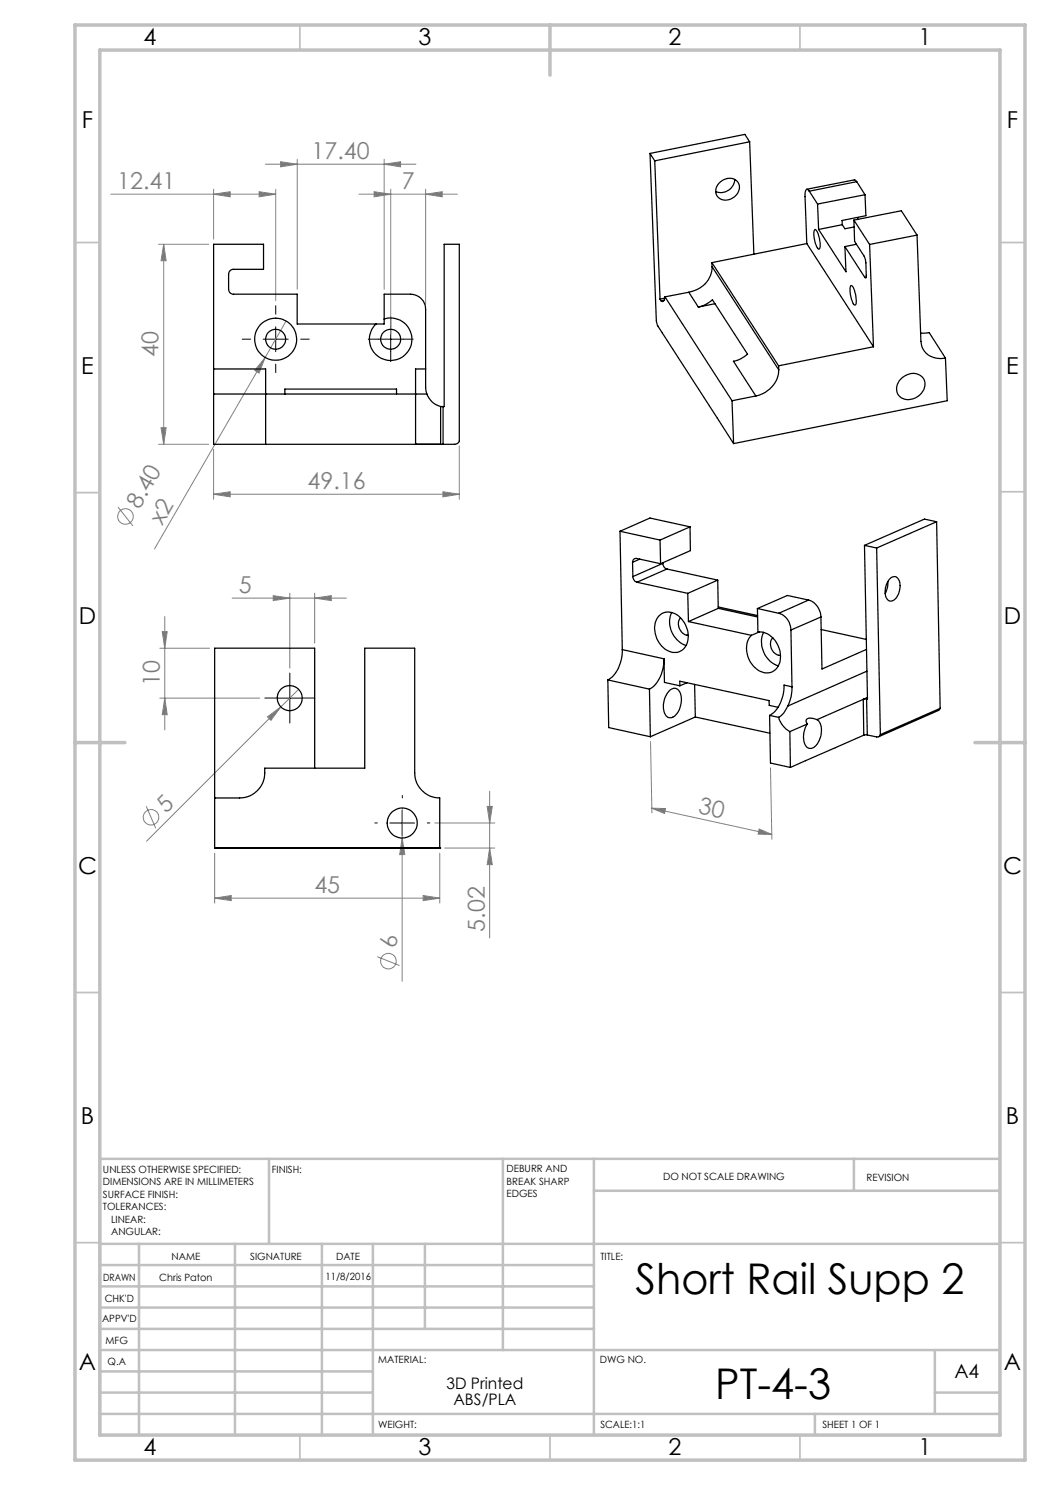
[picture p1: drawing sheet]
<svg xmlns="http://www.w3.org/2000/svg" width="210mm" height="297mm" viewBox="0 0 210 297" stroke-linecap="round" stroke-linejoin="round" font-family="sans-serif">
<g fill="none" stroke="#808080" stroke-width=".2">
<path d="M22.2 38.8h32.9M42.7 38.8l3.3-.5v1.1zM42.7 37.8v10M51.8 38.3l3.3 .5-3.3 .6zM53.1 32.8h30.1M55.1 37.8v22.3M56.1 32.3l3.3 .5-3.3 .6zM59.4 31.9v26M71.8 38.8h19.7M74.8 38.3l3.3 .5-3.3 .6zM76.8 32.8l3.3-.5v1.1zM76.8 31.9v26"/>
<path d="M78.1 37.8v29M85.1 38.8l3.3-.5v1.1zM85.1 37.8v23.1M31.7 48.9h10M32.7 48.9l.5 3.2h-1zM32.7 48.9v40M53 71.5l-1.2 3.1-.9-.5zM53 71.5l-22.1 38.3M57.2 64.2l-4.2 7.3M31.7 88.9h10M32.2 85.5h1l-.5 3.4zM42.7 98.8l3.3-.4v1z"/>
<path d="M42.7 89.8v10.1M42.7 98.8h49.2M88.6 98.4l3.3 .4-3.3 .6zM91.9 89.2v10.7M23.6 101.4l3 3.8M46.4 119.6h22.9M54.6 119.1l3.4 .5-3.4 .5zM58 118.6v15M62.9 119.6l3.4-.5v1zM62.9 118.6v10M32 129.6h9.9M32 139.6h19.9"/>
<path d="M32.5 126.3h.9l-.5 3.3zM32.9 123.3v22.7M32.9 139.6l.5 3.3h-.9zM59.7 137.9l-3.5 3.5M53.5 143.4l2.7-2-2 2.7zM56.2 141.4l-26.9 26.8M97.9 158.3v29.3M130.1 148.3l.3 14.3M154.1 153.6l.3 14.2M29.2 161.3l2 4.4M42.9 179.6l3.3-.5v1zM42.9 170.6v10"/>
<path d="M42.9 179.6h45M80.4 167.6l.6 3.3h-1.1zM80.4 161.6v34.6M84.6 179.1l3.3 .5-3.3 .5zM87 164.6h12M87.9 170.6v10M88.9 169.6h10.1M97.4 161.3h1.1l-.6 3.3zM97.9 169.6l.6 3.3h-1.1zM130.4 161.6l24 5.3M130.4 161.6l2.7 .1-.2 1zM151.8 165.8l2.6 1.1-2.8-.1z"/>
<path d="M75.5 191.3l4.4 1.8"/>
<circle cx="25.1" cy="103.3" r="1.56"/>
<circle cx="30.2" cy="163.5" r="1.56"/>
<circle cx="77.7" cy="192.2" r="1.55"/>
</g>
<g fill="none" stroke="#000" stroke-width=".2" stroke-dasharray="15.2 1.3 1.3 1.3">
<path d="M50.1 67.8h-1.7M55.1 72.8v1.7M55.1 62.8v-1.7M60.1 67.8h1.7M75.6 67.8h-2M78.1 70.3v2M78.1 65.3v-2M80.6 67.8h2M55.5 139.6h-2.5M58 137.1v-2.5M60.5 139.6h2.5M58 142.1v2.5"/>
<path d="M80.5 159.6v-.5M75.5 164.6h-.5M80.5 169.6v.5M85.5 164.6h.5"/>
</g>
<path d="M52.6 67.8h5M55.1 65.4v4.9M75.6 67.8h5M78.1 65.4v4.9M55.5 139.6h4.9M58 137.1v5M78 164.6h4.9M80.4 162.1v5" fill="none" stroke="#000" stroke-width=".2"/>
<g fill="none" stroke="#c0c0c0" stroke-width=".35">
<path d="M60 5v5M160 5v5M15 48.5h5M200 48.5h5M15 98.5h5M200 98.4h5M15 198.5h5M200 198.5h5M15 248.5h5M200 248.5h5M60 287v5M110 287v5"/>
<path d="M160 287v5"/>
</g>
<g fill="none" stroke="#c0c0c0" stroke-width=".5">
<path d="M53.8 231.8v17M100.6 231.8v38.2M118.8 231.8v55.2M118.8 238.2h81.2M170.8 231.8v6.4M200 231.8h-180v55.2M20 248.8h180M20 257.3h98.8M20 253h98.8M27.8 248.8v38.2M47 248.8v38.2M64.4 248.8v38.2"/>
<path d="M74.6 248.8v38.2M85 248.8v17M20 265.8h98.8M20 261.5h98.8M20 278.5h54.6M20 274.3h54.6M20 270h180M187 278.5h13M187 270v12.8M20 282.8h180M163 282.8v4.2"/>
</g>
<path d="M15 5h190v287h-190zM20 10h180v277h-180zM110 5v10M15 148.5h10M195 148.5h10" fill="none" stroke="#c0c0c0" stroke-width=".7"/>
<g fill="#808080">
<path d="M53.5 143.4l2.7-2-2 2.7z"/>
<path d="M53 71.5l-1.2 3.1-.9-.5z"/>
<path d="M80.4 167.6l.6 3.3h-1.1z"/>
<path d="M84.6 179.1l3.3 .5-3.3 .5zM42.9 179.6l3.3-.5v1z"/>
<path d="M42.7 98.8l3.3-.4v1zM88.6 98.4l3.3 .4-3.3 .6zM42.7 38.8l3.3-.5v1.1zM51.8 38.3l3.3 .5-3.3 .6z"/>
<path d="M56.1 32.3l3.3 .5-3.3 .6zM76.8 32.8l3.3-.5v1.1z"/>
<path d="M85.1 38.8l3.3-.5v1.1zM74.8 38.3l3.3 .5-3.3 .6z"/>
<path d="M32.7 48.9l.5 3.2h-1zM32.2 85.5h1l-.5 3.4z"/>
<path d="M97.4 161.3h1.1l-.6 3.3zM97.9 169.6l.6 3.3h-1.1zM32.5 126.3h.9l-.5 3.3zM32.9 139.6l.5 3.3h-.9z"/>
<path d="M130.4 161.6l2.7 .1-.2 1zM151.8 165.8l2.6 1.1-2.8-.1z"/>
<path d="M54.6 119.1l3.4 .5-3.4 .5zM62.9 119.6l3.4-.5v1z"/>
</g>
<g fill="none" stroke="#000" stroke-width=".25">
<path d="M130 30.7l1.3 33.5 .1 .7 15.3 23.8M130 30.7l1 1.5M131 32.2l1 27.6M143.9 36.6a2.3 2.3 0 0 1 4 .5 2.7 2.7 0 0 1-1.4 2.5 2.7 2.7 0 0 1-2.8-.1 2.06 2.06 0 0 1 .2-2.9zM146.9 35.9a2.75 2.75 0 0 1-3.7 2.4M149.9 28.4l-18.9 3.8M149.9 28.4l.9 22.4M149.9 28.4l-.9-1.5-19 3.8M161.9 38.2a.42 .42 0 0 0-.6-.3 .42 .42 0 0 0-.3 .5l.4 10.3M161.9 38.2l1.6 2.6M171.3 36.3l-.4-.3-9.5 1.8M171.3 36.3l-9.4 1.9"/>
<path d="M171.3 36.3l1.7 2.6M173 38.9l-9.5 1.9M173 38.9l.2 4.2-4.8 1 .1 .8M132 59.8l.2 .4M133 59.6l-1 .2M133 59.4l-.3 .8-.2 .1-.3-.1M133 59.4l13.4 20.7M137.8 58.5l1.9 2.9M137.8 58.5l-4.8 .9M142.4 52.5l13.3 20.7M142.4 52.5v.8M142.4 53.3a5.2 5.2 0 0 1-4.6 5.2"/>
<path d="M142.4 53.3l13.4 20.7M161.4 48.7l13.3 20.7M161.4 48.7l-19 3.8M162.9 46l.1-.1a1.3 1.3 0 0 1 .7 1.2l.2 .7a2.05 2.05 0 0 1-.1 2 4.7 4.7 0 0 1-.9-3.8zM163.5 40.8l.2 5.1M163.7 45.9l5.5 8.5-.2-5.1M168.5 44.9l-4.8 1M168.5 44.9l.5 .9 1.8-.4M169 49.3l4 6.2M170.1 57.2l.1-.1a1.42 1.42 0 0 1 .8 1.5l.1 .3a2.34 2.34 0 0 1-.1 2.1 4.1 4.1 0 0 1-1-3zM170.8 44l.1 4.3 1.9 2.9 .3 .8 .1 3.4v.2l-.2-.1M170.8 44l3.1 4.9"/>
<path d="M170.8 44l9.5-1.8 3.1 4.8M171.3 48.9l-2.3 .4M171.6 43.5v.4M173.2 55.4l-.2 .1M173.9 48.9l.8 20.5M183.4 47l.8 21.3a3.8 3.8 0 0 0 4.9 3.3M183.4 47l-9.5 1.9M42.7 73.8v5M42.7 73.8h10.4v15.1M42.7 73.8v-24.9h10v5h-6a.96 .96 0 0 0-1 1v3a.96 .96 0 0 0 1 .9h12.7v6h17.4v-6h5.3a3 3 0 0 1 3 3v12M42.7 78.8v10.1h45.4M42.7 78.8h42.7"/>
<path d="M57 78.8v-1h22.3v1M76.8 63.8a4.3 4.3 0 0 1 5.6 4.3 4.3 4.3 0 0 1-6.1 3.6 4.3 4.3 0 0 1-1.1-6.9M85.1 73.8v3.6l.3 1.4M85.1 73.8h-2v15.1M85.4 78.8a4 4 0 0 0 2.7 2.5M132.9 60l-.7 .2M139.7 61.4a6.2 6.2 0 0 0 2.8-1.4l7 10.8a5.7 5.7 0 0 1-2.8 1.4l4.5 7M143 60.7l-3.3 .7M151.2 79.2l-4.8 .9M155.7 73.2l.1 .8M155.8 74a5.6 5.6 0 0 1-4.6 5.2M174.7 69.4l-19 3.8"/>
<path d="M180.1 75.9a2.9 2.9 0 0 1 4.7 0 3.2 3.2 0 0 1-1.2 3.4 3.2 3.2 0 0 1-3.6 0 2.41 2.41 0 0 1 .1-3.4zM184.1 66.6l1.7-.1 3.3 5.1M189.1 71.6l.3 8.5-42.7 8.6M83.1 88.9h.1M88.1 81.3h.5M88.1 88.9h.5M88.1 81.3v7.6M88.6 81.3h.2v-32.4h3.1v39.3a.94 .94 0 0 1-1 .7h-2.3M88.6 81.3v7.6M146.4 80.1l.3 8.6M124 106.3l8 1.7M124 106.3l.5 23.6"/>
<path d="M126.5 112.5a.73 .73 0 0 1 .8-.8l4.8 1M126.5 112.5l.1 2.8M126.6 115.3a1.25 1.25 0 0 0 .8 1.1M127.4 116.4l10.1 2.3M128 111.8l-1.5 .7M132 108l.1 4.7M132.6 112.7a1.15 1.15 0 0 0 .8 1.1M132.6 112.7l-6 2.6M132.6 112.5v.2M133.4 113.8l-6 2.6M133.4 113.8l10.1 2.2M137.5 118.7l.2 5.6"/>
<path d="M138 105.4l-6 2.6M138 105.4l-8-1.8-6 2.7M138 105.4l.1 4.7-6 2.6M143.5 116l-6 2.7M143.5 116l.2 5.7M172.9 109.1l2.4 .5M172.9 109.1l.6 30.7h-.2M175.3 109.6l.8 37.3M177.6 116.3a3.9 3.9 0 0 1-.6 2.4M178 115.7a1.1 1.1 0 0 1 1.2-.3 1.1 1.1 0 0 1 .8 1 3.3 3.3 0 0 1-1.7 3.8 1.57 1.57 0 0 1-1.3-2 3.9 3.9 0 0 1 1-2.5zM187.3 104.3l-2.4-.5-12 5.3M187.3 104.3l-12 5.3"/>
<path d="M187.3 104.3l.7 37.4M121.6 136l.1 9.5 8.4 1.9M121.6 136l8.3 1.8M124.5 129.9a6.8 6.8 0 0 1-2.9 6.1M124.5 129.9l8.3 1.9M129.9 137.8l.2 9.6M131.8 123.2a3.2 3.2 0 0 1 4.8 1 4.4 4.4 0 0 1 0 5.7 3 3 0 0 1-4.2-.6 4.9 4.9 0 0 1-.8-5.9zM132.8 131.8a6.8 6.8 0 0 1-2.9 6M132.8 131.8l.1 4.7 3.1 .7M134.1 138a1.29 1.29 0 0 1 1.3-.2 1.29 1.29 0 0 1 .8 1.2 4.2 4.2 0 0 1-1.7 4.4 1.36 1.36 0 0 1-1.7-1.4 4.5 4.5 0 0 1 1.3-4zM134.3 122.5a4.9 4.9 0 0 0 2.9 6.6M136 137.2v-1l17.8 3.9v1l1.8 .4"/>
<path d="M136.1 123.6a2.23 2.23 0 0 0 1.6 3.5M137.4 136.6l-1.4 .6M137.7 124.3l12.6 2.8M138.9 136.9l.2 6.5M143.7 121.7l-6 2.6M143.7 121.7l7.8 1.7M143.7 121.4l7.8 1.7M151.5 121.7l.1 4.7a4.1 4.1 0 0 1 4.2 3.1 3.8 3.8 0 0 1-1.3 4.8 3.6 3.6 0 0 1-4.5-1.9 4.5 4.5 0 0 1 .3-5.3M151.5 121.7l4.3 1M151.8 126.4l-1.5 .7M152.7 126.5a5.1 5.1 0 0 0 3 6.7M154.6 127.6a2.22 2.22 0 0 0 1.5 3.5"/>
<path d="M155.8 122.7a3.4 3.4 0 0 1 2.4 3.3M158.2 126l.2 11.4M158.4 137.4a7.8 7.8 0 0 1-.8 3.8M158.4 137.4l-1.6-.4a6.8 6.8 0 0 1-2.9 6.1M161.7 120a3.6 3.6 0 0 1 2.5 3.4M161.7 120l-5.9 2.7M161.7 120l-4.2-.9-6 2.6M164.2 123.4l-6 2.6M164.2 123.4l.2 10.4 8.9-3.9M164.2 125.9l9 2M172.6 139.9l-9.2 4M172.6 139.9l.2 7.1"/>
<path d="M173.3 139.8l-.7 .1M173.3 139.8l.2 7.2M173.4 134.2l-15.8 7M173.5 139.5l-.9 .4M42.9 159.6h5a5.2 5.2 0 0 0 5.1-6h20v-24h9.9v25a5 5 0 0 0 5 5v10M62.9 153.6v-24h-20v40M139.1 143.4l14.9 3.2M139.1 143.4l-9 4M153.9 143.1l1.8 .4M153.9 143.1l.2 9.5 4 .9M155.7 143.5a4.8 4.8 0 0 0 2.3 2.8M157.6 141.2l-.4 .6a3.6 3.6 0 0 1-1.5 1.7"/>
<path d="M158 146.3l.1 7.2M161.5 144.8l-3.5 1.5M163.4 143.9a2.25 2.25 0 0 0-2.1 0l-.1 .4 .3 .5M163.4 143.9a3.2 3.2 0 0 1 .6 3.8 2.33 2.33 0 0 1-2.2 2 2.42 2.42 0 0 1-1.1-2.7l.3-1.2 .5-1M172.8 147l-14.7 6.5M173.5 147h-.7M176.1 146.9a.61 .61 0 0 1-.8 .5l-1.8-.4M188 141.7l-.3 .4-12 5.3M188 141.7l-11.9 5.2M42.9 169.6h.1M42.9 169.6h45M53 169.6h.1"/>
<path d="M73 169.6h.1M82.9 169.6h.1M87.9 169.6h.1"/>
<circle cx="55.1" cy="67.8" r="4.2"/>
<circle cx="55.1" cy="67.9" r="2"/>
<circle cx="78.1" cy="67.9" r="2"/>
<circle cx="58" cy="139.6" r="2.49"/>
<circle cx="80.4" cy="164.6" r="3"/>
</g>
<g font-size="8.5">
<text x="127.1" y="258.8">Short Rail Supp 2</text>
<text x="143" y="279.7">PT-4-3</text>
</g>
<g font-size="4.7">
<text x="28.7" y="9">4</text>
<text x="83.7" y="9">3</text>
<text x="133.7" y="9">2</text>
<text x="183.7" y="9">1</text>
<text x="16.4" y="25.5">F</text>
<text x="201.4" y="25.5">F</text>
<text x="16.2" y="74.8">E</text>
<text x="201.2" y="74.8">E</text>
<text x="15.8" y="124.8">D</text>
<text x="200.8" y="124.8">D</text>
<text x="15.6" y="174.8">C</text>
<text x="200.6" y="174.8">C</text>
<text x="16.2" y="224.8">B</text>
<text x="201.2" y="224.8">B</text>
<text x="15.8" y="274">A</text>
<text x="200.8" y="274">A</text>
<text x="28.7" y="291">4</text>
<text x="83.7" y="291">3</text>
<text x="133.7" y="291">2</text>
<text x="183.7" y="291">1</text>
</g>
<g font-size="4.7" fill="#808080">
<text x="62.3" y="31.8">17.40</text>
<text x="23.5" y="37.8">12.41</text>
<text x="80.4" y="37.8">7</text>
<text x="31.7" y="71.4" transform="rotate(-90 31.7 71.4)">40</text>
<text x="27.9" y="101.9" transform="rotate(-60 27.9 101.9)">8.40</text>
<text x="61.5" y="97.8">49.16</text>
<text x="32.5" y="105.2" transform="rotate(-60 32.5 105.2)">x2</text>
<text x="47.7" y="118.6">5</text>
<text x="32" y="137.2" transform="rotate(-90 32 137.2)">10</text>
<text x="33.2" y="162.8" transform="rotate(-45 33.2 162.8)">5</text>
<text x="139.5" y="162.6" transform="rotate(12 139.5 162.6)">30</text>
<text x="62.9" y="178.6">45</text>
<text x="79.4" y="189.6" transform="rotate(-90 79.4 189.6)">6</text>
<text x="97" y="186.3" transform="rotate(-90 97 186.3)">5.02</text>
</g>
<text font-size="3.9" x="190.9" y="275.5">A4</text>
<g font-size="3.2">
<text x="89.3" y="277.9">3D Printed</text>
<text x="90.7" y="281.1">ABS/PLA</text>
</g>
<g font-size="2">
<text x="20.6" y="234.6">UNLESS OTHERWISE SPECIFIED:</text>
<text x="20.6" y="237.1">DIMENSIONS ARE IN MILLIMETERS</text>
<text x="20.6" y="239.6">SURFACE FINISH:</text>
<text x="54.4" y="234.6">FINISH:</text>
<text x="101.3" y="234.5">DEBURR AND</text>
<text x="101.3" y="237">BREAK SHARP</text>
<text x="101.3" y="239.5">EDGES</text>
<text x="132.6" y="236">DO NOT SCALE DRAWING</text>
<text x="173.3" y="236.2">REVISION</text>
<text x="20.6" y="242.1">TOLERANCES:</text>
<text x="22.2" y="244.6">LINEAR:</text>
<text x="22.2" y="247.1">ANGULAR:</text>
<text x="34.3" y="252">NAME</text>
<text x="50" y="251.9">SIGNATURE</text>
<text x="67.2" y="251.9">DATE</text>
<text x="120.1" y="251.9">TITLE:</text>
<text x="20.6" y="256.1">DRAWN</text>
<text x="31.8" y="256.1">Chris Paton</text>
<text x="65.1" y="255.9">11/8/2016</text>
<text x="20.9" y="260.3">CHK'D</text>
<text x="20.4" y="264.4">APPV'D</text>
<text x="21.1" y="268.8">MFG</text>
<text x="21.5" y="273">Q.A</text>
<text x="75.6" y="272.5">MATERIAL:</text>
<text x="120" y="272.5">DWG NO.</text>
<text x="75.6" y="285.5">WEIGHT:</text>
<text x="120.1" y="285.6">SCALE:1:1</text>
<text x="164.5" y="285.6">SHEET 1 OF 1</text>
</g>
</svg>
